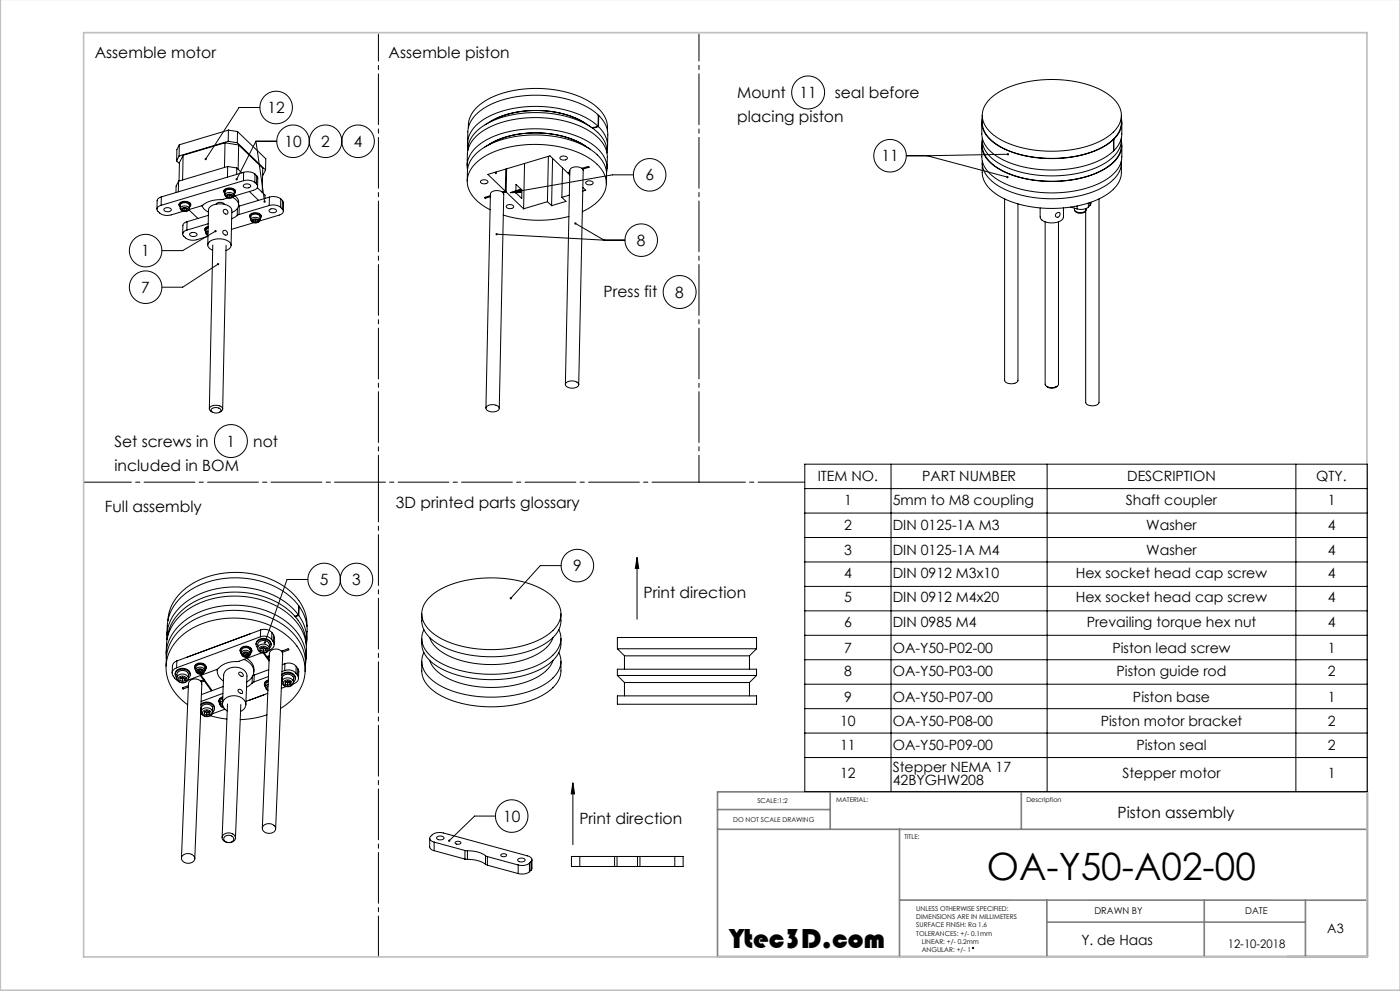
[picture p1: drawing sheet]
<svg xmlns="http://www.w3.org/2000/svg" width="420mm" height="297mm" viewBox="0 0 420 297" stroke-linecap="round" stroke-linejoin="round" font-family="sans-serif">
<g fill="none" stroke="#000" stroke-width=".3">
<path d="M68.5 39v3.3M68.5 39l2.8 .4M68.5 39l-14.7 4.4M71.3 39.4l-.1 3.4M71.3 39.4l8.4 8.2v3.3M78 32.2h-6.3l-10 15.5M140.5 38.3a8.9 8.9 0 0 1 5.2-8.1 33.6 33.6 0 0 1 31.7 .6 8.9 8.9 0 0 1 4.8 8.4M147.2 36.4a30.2 30.2 0 0 1 28.5 .6M147.2 36.4l-1.7 1M175.7 37l1.6 1.1M179.4 37.8l.1-3.3a28.3 28.3 0 0 0-19.2-6 25.8 25.8 0 0 0-17.5 5.9 7.7 7.7 0 0 0-2.5 5.1v3.4M179.4 37.8a28.3 28.3 0 0 0-19.2-5.9 25.8 25.8 0 0 0-17.5 5.8 7.2 7.2 0 0 0-2.3 6.5"/>
<path d="M179.4 37.8l-1.7 .5M179.5 37.9a7.4 7.4 0 0 1 2.6 7.2M179.5 37.9l-1.7 .6M179.6 34.6a7.9 7.9 0 0 1 2.7 5.8v3.4M179.6 34.6l-.1 3.3M179.6 34.6h-.1M294.5 36.7v3.4a8.4 8.4 0 0 0 4.9 7 35.9 35.9 0 0 0 27.3 2.2 19.4 19.4 0 0 0 7.4-4v-3.5M294.7 35.5a7.5 7.5 0 0 0 4 7.6 33.5 33.5 0 0 0 22.5 4 23.8 23.8 0 0 0 12.9-5.3M294.7 34.6v2.1a8.3 8.3 0 0 0 4.8 6.9 35.3 35.3 0 0 0 31.8 .2 8.8 8.8 0 0 0 5.1-7.1v-2.1M296.8 29.8a24.8 24.8 0 0 1 16-5.9 32 32 0 0 1 19.9 4.5 7 7 0 0 1 3.3 8.3 14.1 14.1 0 0 1-9.3 6.9 36.5 36.5 0 0 1-26.4-1.7 9.3 9.3 0 0 1-5.6-7.3 6.9 6.9 0 0 1 2.1-4.8zM336.4 35.5a6.5 6.5 0 0 1-2.2 6.2M336.5 36.7v3.4a6.9 6.9 0 0 1-2.3 5"/>
<path d="M48.4 59l-1.2 .8-.1 2.9M48.4 59l-.1 2.5M53 48.2l.8 .8M53.6 54.3l-.1 3.2M53.6 54.3l-.8 1.5v1.9M53.7 46.7l-.7 1.5M53.8 43.4l-.1 3.3M53.8 43.4l-.7 1.5-.1 3.3M54.9 46.5l-.1 7.4M54.9 46.5l-1.1 2.3-.1 5.5M67.1 57.5a1.92 1.92 0 0 1 3.1-.8l.4 .8M67.5 58.4v-.9a1.64 1.64 0 0 1 2.8 0v1"/>
<path d="M67.5 58.4a1.64 1.64 0 0 1 2.8 .1M67.5 42.8l-.2 7.4M67.5 42.8l4.1 .7M67.5 42.8l-12.6 3.7M67.5 58.4a1.49 1.49 0 0 0 1.4 1 1.49 1.49 0 0 0 1.3-.9M67.5 58a.75 .75 0 0 1-.3-.8 .75 .75 0 0 1 .8-.5 2.04 2.04 0 0 1 2.6 .8l-.3 .6M67.9 58.5a1.19 1.19 0 0 1 2 .4 1.2 1.2 0 0 1-2-.3zM68.2 58.5l.7-.1 .6 .2v.4l-.6 .1-.7-.2zM68.3 49.9l-.1 3.2M68.3 49.9l2.7 .4M68.3 49.9l-14.7 4.4M68.4 59.3l-1.5 .5a9.9 9.9 0 0 0-6.5 1.9l-3.7 1.1"/>
<path d="M68.5 42.3l2.7 .5M68.5 42.3l-14.8 4.4M68.6 58.4l.3 .1M68.9 58.5v.6M69.1 58.4l-.2 .1M69.8 59.2a2.19 2.19 0 0 1 1.7 1.7 2.19 2.19 0 0 1-1 2.3l-1 .5M70.4 58.7a2.51 2.51 0 0 1 1.2 2.7M71 50.3v2M71 50.3l1.6 1.5M71.2 42.8l8.5 8.1M71.6 43.5l-.2 7.2M71.6 43.5l7.2 6.9-.1 7.3"/>
<path d="M73 54.2a3.9 3.9 0 0 1 3.5 .5M73 54.2l-24.7 7.3M73.1 51.6a3.9 3.9 0 0 1 3.4 .6M73.1 51.6l-.1 2.6M73.1 51.6l-24.7 7.4M73.2 55.4a1.32 1.32 0 0 1 2 .4 1.32 1.32 0 0 1-2.2-.2zM74.8 57.4l2.8 2.6M76.5 54.7l.5 .5M76.5 52.2l.5 .5M76.5 52.2v2.5M76.8 42.3h6.2M76.8 42.3l-5.8 11.4"/>
<path d="M76.8 42.3l2.6 18.1M77 55.2a1.11 1.11 0 0 1 .1 1.2 1.11 1.11 0 0 1-1.1 .6l-5.8 1.8M77 52.7l.3 .6v2.6M77 52.7v2.5M77.2 56.3l2.3 2.2v1M79.7 50.9l-.9 1.6M80.8 59.1a3.9 3.9 0 0 1 3.4 .5M80.8 59.1v2.5M80.8 59.1l-9 2.7M84.2 59.6v2.5M84.2 59.6l.5 .5M140.1 49.6l.1-3.4a10 10 0 0 1 6.5-8 34.4 34.4 0 0 1 30.2 1.1 9.6 9.6 0 0 1 5.3 7.8l-.1 3.4"/>
<path d="M140.2 54.2v-2.8a9.6 9.6 0 0 1 6-7.8 33.9 33.9 0 0 1 30.9 1.2 9.2 9.2 0 0 1 4.9 7.5l-.1 2.8M140.3 50.9a8.4 8.4 0 0 1 4.7-8.4 33.6 33.6 0 0 1 25.2-2.7 17.5 17.5 0 0 1 11.2 7.6l.6 1.9v2.5M140.4 45a8.9 8.9 0 0 1 5.1-7.6 33.6 33.6 0 0 1 31.8 .7 8.9 8.9 0 0 1 4.8 7.8M144.2 54.2a1.24 1.24 0 0 1 2.1 .5 1.32 1.32 0 0 1-2.2-.3zM145.6 59.1v.3M147 43.1a30.2 30.2 0 0 1 28.5 .6M147 43.1l-1.6 1M147.1 59l-1.5 .4M147.1 58.6l-1.8 .6 .3 .2M148.8 51.5v.5l-.4-.3M151 57.8l.1 .4-1.3 64.2M151 57.5v.3"/>
<path d="M151.6 57.3l-.9 .3a2.55 2.55 0 0 0-3.6 .6l-1.3 64.1M151.7 50.7l-.1 6.6M151.8 57.5l-.8 .3M151.8 57.5l5.3 5.1M152 50.6l-.2 6.9M153.1 57.7l3.1-1 .2 1zM154.8 57.2v.3zM154.8 57.5v.2M156.6 57l-.1 2.5-1.7-1.7M156.6 57l-1.8-1.7v2.5M156.6 57l-1.8 .5M157.4 49l-.3 13.6"/>
<path d="M164.5 46.9l-.3 13.5M165.8 47.5l-.3 14.1M168.1 47.1a1.24 1.24 0 0 1 2.1 .5 1.32 1.32 0 0 1-2.2-.3zM168.6 59.2l1.2 1.1-4.3 1.3M168.7 50.3l-.1 8.9M170.5 52l.4 .4M170.5 51.7v.3M170.8 58.5l-2.2 .7M170.9 51.8l-.4 .2M170.9 51.5l-.7 .2-5.2-5-18.6 5.6 5.2 5M174.8 50.7l2-.6-.3-.2-2 .6a2.55 2.55 0 0 0-3.5 .5l-1.4 64.2M174.8 50.7l.2 .4-1.4 64.2"/>
<path d="M174.8 50.4v.3M174.8 56.2l.9 .8-.9 .3M175.5 43.7l1.6 1.1M175.8 54.5a1.24 1.24 0 0 1 2.1 .5 1.32 1.32 0 0 1-2.2-.3zM190 52.4h-6.2l-30.7 5.3M271.9 46.7h6.2M278.1 46.7l24.1 6.4M294.5 43.6v3.4a8.7 8.7 0 0 0 5.4 7.2 35.8 35.8 0 0 0 31.1 .1 9.2 9.2 0 0 0 5.5-7.3v-3.4M294.7 42.4a7.3 7.3 0 0 0 3.7 7.4 32.9 32.9 0 0 0 22.4 4.3 22.4 22.4 0 0 0 14.1-6.3 6.3 6.3 0 0 0 1.5-5.4M294.7 42a8.4 8.4 0 0 0 4.8 8.5 35.3 35.3 0 0 0 31.8 .1 8.6 8.6 0 0 0 5.1-8.6M294.7 48.8v2.9a8.3 8.3 0 0 0 4.8 6.9 35.3 35.3 0 0 0 31.8 .2 8.8 8.8 0 0 0 5.1-7.1v-2.9M294.7 41.4a8.1 8.1 0 0 0 4.8 7.5 35.3 35.3 0 0 0 31.8 .1 8.7 8.7 0 0 0 5.1-7.4v-.2"/>
<path d="M294.7 48.3a8.1 8.1 0 0 0 4.8 7.4 35.3 35.3 0 0 0 31.8 .2 8.7 8.7 0 0 0 5.1-7.4v-.2M301.4 59.6v54.4a2.46 2.46 0 0 0 4 0v-52.9M302.4 46.2l-24.3 .5M329.7 59.6v61a2.57 2.57 0 0 1-3.9 .3l-.1-57.7M333.9 41.8h.2M334.1 45.1h.1M334.1 41.7h.1M334.2 41.7v3.4M48.3 61.5a1.11 1.11 0 0 0-1.1 .6 1.11 1.11 0 0 0 .2 1.3 3.7 3.7 0 0 0 3.9 1l3.7-1.1M49.3 62.5a1.32 1.32 0 0 1 2.1 .5 1.32 1.32 0 0 1-2.2-.3zM53.7 61.5a1.92 1.92 0 0 1 3.1-.8l.4 .8M54.1 62.4a1.49 1.49 0 0 0 1.3 1 1.49 1.49 0 0 0 1.4-.9"/>
<path d="M54.1 62.1a.75 .75 0 0 1-.3-.9 .75 .75 0 0 1 .7-.5 2.04 2.04 0 0 1 2.7 .8l-.4 .6M54.3 61.1a1.76 1.76 0 0 1 2.5 .4v1a1.64 1.64 0 0 0-2.7-.1v-1.1zM54.5 62.5a1.19 1.19 0 0 1 1.9 .4 1.2 1.2 0 0 1-2-.3zM54.8 62.6l.6-.2 .7 .2v.4l-.7 .2-.6-.3zM55.2 62.4l.2 .1M55.4 62.5v.7M55.7 62.4l-.3 .1M56.1 69a1.11 1.11 0 0 0-1.1 .6 1.11 1.11 0 0 0 .1 1.2 3.7 3.7 0 0 0 4 1l3.3-1M56.1 66.4l-1.1 .9-.2 2.8M56.1 66.4v2.6M56.7 62.9l2.7 2.6M57.1 69.9a1.32 1.32 0 0 1 2 .5 1.32 1.32 0 0 1-2.2-.2z"/>
<path d="M60.6 61.6a3.1 3.1 0 0 0 1.9 2M61.8 69.9l.1 .4 .5 .3M62.3 73.4l.2-10.5a2.95 2.95 0 0 1 3.3-1.8 3.3 3.3 0 0 1 3.7 2l-.2 10.5M62.4 69.8l-.3 .4 .3 .3M62.4 69.3l-.6 .6M62.4 68.1a.81 .81 0 0 0-.8 .4 .81 .81 0 0 0 .2 1M62.5 68.3l-.7 .5v1.1M62.5 67.1l-6.4 1.9M62.5 67.8l-.1 .1a.97 .97 0 0 0-1 1M62.5 64.5l-6.4 1.9M63.8 75a1.53 1.53 0 0 1-1.5-1.5 1.53 1.53 0 0 1 1.3-1.5 4.7 4.7 0 0 1 5.7 1.2 1.71 1.71 0 0 1-1.5 1.9M63.8 73.4l-1 49.1"/>
<path d="M64.7 69.3l-9.9 5.8h-6.2M64.9 61.2a1.61 1.61 0 0 1 2.4 0M65.4 79.2l-10.6 6.9h-6.2M67 69.2a.78 .78 0 0 1 1.1 .2 .78 .78 0 0 1-.2 1.1 .9 .9 0 0 1-.9-1.3zM67.2 62.8a.83 .83 0 0 1 1 .3 .83 .83 0 0 1-.1 1.1 .88 .88 0 0 1-.9-.4 .88 .88 0 0 1 0-1zM67.8 73.5l-1 49.1M71.2 64.6l-1.7 1M71.2 62.5v2.1M71.7 64.3l-.5 .3M71.8 61.8l-.3 .1M71.8 61.8l-.1 2.5M74.9 64.9a1.53 1.53 0 0 1 2.1-1.1 1.21 1.21 0 0 1 1.4 1.2"/>
<path d="M75.2 65.9v-1a1.64 1.64 0 0 1 2.8 0v1M75.2 65.9a1.64 1.64 0 0 1 2.8 0M75.2 65.9a1.49 1.49 0 0 0 1.4 .9 1.49 1.49 0 0 0 1.4-.9M75.2 65.5a.78 .78 0 0 1-.2-1 .78 .78 0 0 1 .8-.4 1.86 1.86 0 0 1 2.6 .9l-.4 .5M75.7 65.9a1.19 1.19 0 0 1 1.9 .4 1.2 1.2 0 0 1-2-.3zM76 66l.6-.2 .6 .2v.4l-.6 .2-.6-.2zM76.1 66.7l-6.7 2M76.4 65.9h.2M76.6 65.9v.7M76.9 65.9h-.3M80.8 61.6a3.9 3.9 0 0 1 3.4 .5M80.8 61.6l-9.1 2.7"/>
<path d="M80.9 62.8a1.32 1.32 0 0 1 2 .5 1.32 1.32 0 0 1-2.2-.3zM84.2 62.1l.5 .5M84.7 62.6a1.11 1.11 0 0 1 .1 1.3 1.11 1.11 0 0 1-1 .6l-5.9 1.7M84.7 60.1l.4 .6-.1 2.6M84.7 60.1v2.5M147 62.9a10.8 10.8 0 0 1-6.8-8.2 8.8 8.8 0 0 1 5.1-7.8 33.6 33.6 0 0 1 31.8 .7 8.6 8.6 0 0 1 4.7 8.6 11.2 11.2 0 0 1-7.1 7.2M149 70.2l32.2 1.8M151 64.5a36.8 36.8 0 0 0 19.7 .4M152 61.7a1.24 1.24 0 0 1 2.1 .4 1.32 1.32 0 0 1-2.2-.3zM164.2 60.4l-7.1 2.2M164.2 60.4l1.3 1.2M172.6 67l8.6 5"/>
<path d="M181.2 72h6.3M312 62.3v2.7a3.4 3.4 0 0 0 4 1.8 2.88 2.88 0 0 0 3-1.8v-2.7M313.5 66.5v48.6a2.57 2.57 0 0 0 3.9 .4l.1-49M316.8 64a.66 .66 0 0 1 1.1-.2 .66 .66 0 0 1-.1 1 .62 .62 0 0 1-1 .2 .62 .62 0 0 1 0-1zM321.2 62.1l1.9 .5M322.3 62.4v.4M322.3 62.8a1.92 1.92 0 0 0 1.8 1.1 1.92 1.92 0 0 0 1.7-1.1M323.1 61.7v.9M325.8 62.5a1.43 1.43 0 0 1-1.9 1.2 1.35 1.35 0 0 1-1.6-.9M326.5 62.1a3.8 3.8 0 0 1-3.4 .5M326.5 60.9v1.2M327 61.6l-.5 .5"/>
<path d="M327 60.7v.9M327.3 60.6l-.3 1M169.8 114.7a2.54 2.54 0 0 1 3.8 .6 2.48 2.48 0 0 1-3.9 .2zM313.9 115.8a2.49 2.49 0 0 0 3.2 0M63.4 122.6a1.89 1.89 0 0 1 2.9 .4 1.79 1.79 0 0 1-3-.1zM63.6 123.5a.99 .99 0 0 1-.8-1.2 .99 .99 0 0 1 1.2-.8 2.13 2.13 0 0 1 2.8 1.1l-.9 .9M146.1 121.7a2.69 2.69 0 0 1 3.7 .6 2.26 2.26 0 0 1-3.5 .8l-.5-.8zM241.4 139.1h168.8v98.1h-168.8zM267.3 139.1v98.1M314.1 139.1v98.1M388.8 139.1v98.1M241.4 153.8h168.8"/>
<path d="M241.4 146.4h168.8M92.4 173.7h-6.3l-6.7 18.9M128.8 179.1a26.2 26.2 0 0 1 17.3-5.9 29.8 29.8 0 0 1 19 5.1 6.5 6.5 0 0 1 1.4 10 23.3 23.3 0 0 1-15.2 6.2 32.3 32.3 0 0 1-21-4.4 7 7 0 0 1-3.3-8.5zM168.3 169.5h-6.2l-8.9 9.8M191.1 167.1v18.5M191.1 167.1l.5 3.3h-1zM241.4 161.1h168.8M241.4 168.4h168.8M241.4 175.7h168.8M49.8 199.6a14.4 14.4 0 0 1 9.1-14.2 26.6 26.6 0 0 1 28.3 3.7 13.5 13.5 0 0 1 4.3 12.2M49.8 195.8l.2-2.7a14.3 14.3 0 0 1 9-12 26.7 26.7 0 0 1 28.5 3.7 13.1 13.1 0 0 1 4.4 10l-.1 2.7M49.9 197.5a13.6 13.6 0 0 1 8-13.1 26.7 26.7 0 0 1 29.5 3.2 12.7 12.7 0 0 1 4.2 11.6"/>
<path d="M50.2 191.4a14.5 14.5 0 0 1 8.9-11.5 26.6 26.6 0 0 1 28.3 3.7 13.1 13.1 0 0 1 4.5 9.5M50.4 186a14.2 14.2 0 0 1 8.9-12 26.6 26.6 0 0 1 28.4 3.7 13 13 0 0 1 4.4 9.9M53.1 198.1l-.7 .4-.6 .8-.2 2.4M53.1 198.1l-.1 2M72 195a1.78 1.78 0 0 1 1.8-1.4 1.78 1.78 0 0 1 1.7 1.6M72.4 195.8v-.8a1.44 1.44 0 0 1 1.4-.9 1.44 1.44 0 0 1 1.4 1.1l-.1 .7M72.4 195.8a1.44 1.44 0 0 1 1.4-.9 1.44 1.44 0 0 1 1.3 1.1M72.4 195.8v.1M72.4 195.8a1.3 1.3 0 0 1 0-1.6 1.3 1.3 0 0 1 1.5-.4 1.28 1.28 0 0 1 1.4 .6 1.28 1.28 0 0 1-.2 1.5M72.4 195.9a1.41 1.41 0 0 0 1.3 1.1 1.41 1.41 0 0 0 1.4-1M73 195.6a.96 .96 0 0 1 1.2-.2 .96 .96 0 0 1 .4 1.2 .94 .94 0 0 1-1.3 .3 .94 .94 0 0 1-.3-1.3zM73.1 195.8l.6 .3"/>
<path d="M73.1 195.8l.7-.2 .6 .3M73.1 195.8v.6l.6 .2M73.2 197.6a3.6 3.6 0 0 1 2.8 2.7 3.6 3.6 0 0 1-1.3 3.6l-.7 .5M73.7 196.1v.5M74 197.3a3.8 3.8 0 0 1 2.1 4.1M74.4 195.9v.5l-.7 .2M74.4 195.9l-.7 .2M74.4 195.9h.1M76.8 193.1a2.37 2.37 0 0 1 2-1.8 2.37 2.37 0 0 1 2.4 1.2l.1 .8M77.3 192.2a2.44 2.44 0 0 1 4 1.2l-.4 .8a1.91 1.91 0 0 1-1.9 1.5 1.91 1.91 0 0 1-1.8-1.6l-.4-1.1zM77.7 192.5a1.92 1.92 0 0 1 3.1 .8v1.1a1.83 1.83 0 0 0-1.7-1.4 1.83 1.83 0 0 0-1.8 1.2 1.91 1.91 0 0 1 .4-1.7zM77.9 194.1a1.37 1.37 0 0 1 1.4-.4 1.37 1.37 0 0 1 1 1.1 1.33 1.33 0 0 1-1.5 .8 1.33 1.33 0 0 1-1-1.3z"/>
<path d="M78.1 190.8a3.1 3.1 0 0 1 3.4 .9M78.1 190.8l-25.1 9.3M78.2 188.8a3.1 3.1 0 0 1 3.4 .8M78.2 188.8l-.1 2M78.2 188.8l-25.1 9.3M78.3 194.3l.7-.3 .8 .3v.7l-.8 .2-.7-.3zM78.3 194.2l.7 .4M78.6 195.6l-7.1 2.6a8.2 8.2 0 0 0-6.5 2.5l-8.6 3.1M79 195.7l1.7 2.4M79 194.6v.6M79.3 195.7l.7 1.1 .8-.3M79.7 194.3l-.7 .3"/>
<path d="M80.3 197.1l.4 .6M80.3 196.7v.4M80.8 196.9l-.5 .2M81.5 191.7l.5 .6M81.6 189.6l.4 .7M81.6 189.6l-.1 2.1M82 192.3a1.68 1.68 0 0 1-1.4 2.6M82 190.3l.3 .9v2M82 190.3v2M84.7 195.5l2-.8-.3-.3-2 .8a2.2 2.2 0 0 0-3.6 .7l-2.1 52.3M84.7 195.5l.1 .6-2.1 52.3M84.7 195.1v.4"/>
<path d="M85.5 198.9a3.1 3.1 0 0 1 3.4 .8M85.5 198.9l-.1 2.1M85.5 198.9l-.8 .3M88.9 199.7l-.1 2.1M88.9 199.7l.4 .7M89.5 184.3l.1-2.7a24.2 24.2 0 0 0-21.5-8.3 20.5 20.5 0 0 0-16.4 9.1l-1.3 3.4-.3 4.6M89.5 184.3a24.2 24.2 0 0 0-21.5-8.3 20.5 20.5 0 0 0-16.4 9.1 11.5 11.5 0 0 0-1.5 6.6M89.5 184.3l-1 .4M89.6 184.5a12 12 0 0 1 2.3 8.9M89.6 184.5l-1 .3M89.7 181.7a12.3 12.3 0 0 1 2.4 7.6l-.1 2.8M89.7 181.7l-.1 2.8"/>
<path d="M89.7 181.7l-.1 .1M92.1 187.6v.1M126.5 183.9v2.2a9 9 0 0 0 5.7 7.3 35.5 35.5 0 0 0 31.2-.4 8.6 8.6 0 0 0 4.9-6.9v-2.2M126.5 191.3v1.6a9 9 0 0 0 5.7 7.4 35.5 35.5 0 0 0 31.2-.4l2.5-1.9M126.5 198.2v2.9a9 9 0 0 0 5.7 7.3 35.5 35.5 0 0 0 31.2-.4 8.6 8.6 0 0 0 4.9-6.9v-2.9M127.2 188.7a6.7 6.7 0 0 0 2.7 8.5 30.7 30.7 0 0 0 19.9 4.8 25.3 25.3 0 0 0 16.4-6 6.2 6.2 0 0 0 1.4-7.3M127.2 195.6a6.7 6.7 0 0 0 2.7 8.4 30.7 30.7 0 0 0 19.9 4.9 25.3 25.3 0 0 0 16.4-6 6.2 6.2 0 0 0 1.4-7.3M128.9 191.1a12.1 12.1 0 0 0 8.2 6.5 32.4 32.4 0 0 0 24.5-1.8l2.7-2.1 1-1.4 .6-1.2M128.9 197.9a12.1 12.1 0 0 0 8.2 6.5 32.4 32.4 0 0 0 24.5-1.7l2.7-2.2 1-1.3 .6-1.3M168.3 191.3l-.1 2.2-.3 1.6-.8 1.4-1.2 1.5M185.2 194.4h41.8M185.2 194.4v-3.3h41.8v3.3"/>
<path d="M185.2 194.4l2.1 2.2M187.3 196.6h37.5M187.3 196.6v4M224.8 196.6v4M227 194.4l-2.2 2.2M241.4 183.1h168.8M241.4 190.4h168.8M241.4 197.7h168.8M52.6 202.1a2.37 2.37 0 0 1 1.9-1.8 2.37 2.37 0 0 1 2.5 1.2l.1 .8M53 200.1a1.71 1.71 0 0 0-1.3 1.4 1.71 1.71 0 0 0 .7 1.7l.8 .7M53 203.2a1.91 1.91 0 0 1 .4-1.8 1.92 1.92 0 0 1 3.2 .9l-.1 1M53 203.2a1.85 1.85 0 0 1 1.8-1.2 1.85 1.85 0 0 1 1.7 1.3"/>
<path d="M53 203.2a1.55 1.55 0 0 1-.2-1.8 1.55 1.55 0 0 1 1.6-.8 1.89 1.89 0 0 1 2 .4 1.89 1.89 0 0 1 .5 1.9l-.4 .4M53 203.2a1.78 1.78 0 0 0 1.7 1.5 1.78 1.78 0 0 0 1.8-1.4M53.6 203a1.37 1.37 0 0 1 1.5-.4 1.37 1.37 0 0 1 .9 1.2 1.33 1.33 0 0 1-1.4 .7 1.33 1.33 0 0 1-1.1-1.3zM54 203.2l.8-.3 .7 .4v.6l-.8 .3-.7-.3zM54.1 203.2l.7 .3M54.8 203.5l-.1 .7M54.9 206.1v.4M55.5 203.3l-.7 .2M56.3 211.2a13 13 0 0 1-5.8-15.1 18.6 18.6 0 0 1 14.9-10.5 25.7 25.7 0 0 1 22.4 6.5 12.2 12.2 0 0 1-1.6 18.8l-2 1.4M56.5 205.9l-1.6 .6M56.5 203.3h.1M56.5 205.5l-1.8 .7 .2 .3"/>
<path d="M58.4 200.1a1.78 1.78 0 0 1 1.8-1.4 1.78 1.78 0 0 1 1.7 1.5M58.7 200.9a1.41 1.41 0 0 0 1.3 1.1 1.41 1.41 0 0 0 1.4-1M58.7 200.9v-.8a1.44 1.44 0 0 1 1.4-1 1.44 1.44 0 0 1 1.4 1.1v.8M58.7 200.9a1.3 1.3 0 0 1 0-1.6 1.3 1.3 0 0 1 1.5-.4 1.28 1.28 0 0 1 1.4 .6 1.28 1.28 0 0 1-.1 1.5M58.7 200.9a1.44 1.44 0 0 1 1.4-1 1.44 1.44 0 0 1 1.4 1.1M59.3 200.7a.96 .96 0 0 1 1.2-.2 .96 .96 0 0 1 .4 1.1 .94 .94 0 0 1-1.3 .3 .94 .94 0 0 1-.3-1.2zM59.5 200.9l.6 .3M60.1 201.2l-.1 .5M60.1 202.5l1 1.3M60.2 213.8l.3 .2M60.2 213.2l.1 .1M60.3 211.3a2.51 2.51 0 0 1 4 1l-.5 1.1"/>
<path d="M60.3 211a2.37 2.37 0 0 1 2.5-.6 2.37 2.37 0 0 1 1.5 2M60.3 213.3a1.91 1.91 0 0 1 .4-1.8 1.92 1.92 0 0 1 3.1 .9v1.1M60.3 213.3a1.85 1.85 0 0 1 1.8-1.2 1.85 1.85 0 0 1 1.7 1.3M60.3 213.3a1.78 1.78 0 0 0 1.7 1.5 1.78 1.78 0 0 0 1.8-1.4M60.3 202.4l3.3 4.6M60.4 204.5l.1 .5-2.1 52.4M60.4 204v.5M60.7 201v.5l-.7 .2M60.7 201l-.6 .2M60.7 200.9v.1M60.7 200.9l-.6-.2-.6 .2-.1 .5 .6 .3M60.9 213.2a1.37 1.37 0 0 1 1.5-.4 1.37 1.37 0 0 1 .9 1.1 1.33 1.33 0 0 1-1.5 .7 1.33 1.33 0 0 1-1-1.2z"/>
<path d="M61.1 203.8l-.9 .3a2.2 2.2 0 0 0-3.7 .8l-2.1 52.3M61.1 203.4v.4M61.3 204.1l-.9 .4M61.3 204.1l2.1 3M61.3 203.8v.3M61.4 213.3l.6 .3M62 213.6v.7M62.7 213.4l-.7 .2M62.8 213.4v.6l-.8 .3M62.8 213.4l-.7-.3-.8 .2v.7l.7 .3M63.1 214.5l5 1M63.8 213.4v.1"/>
<path d="M65.2 200.9v-.3a3.6 3.6 0 0 0 1.8 3.5M66 211a1.19 1.19 0 0 0 1.2 1.1M66.7 211h.1M66.7 211l.1 .6M66.8 211h-.1M66.8 210.9l.3-8.5a3.6 3.6 0 0 1 5.3-2 2.51 2.51 0 0 1 1.7 2.2l-.4 8.6M66.8 210.7a.69 .69 0 0 0-.5 .7 .69 .69 0 0 0 .7 .6M66.8 210.1l-.6 .4-.2 .5M66.8 209.3l-.7 .6-.1 1.1M66.8 209a1.16 1.16 0 0 0-1 .8 1.16 1.16 0 0 0 .2 1.2M66.8 208.9a1.32 1.32 0 0 0-1.2 1.3M66.9 207.8l-6.6 2.4"/>
<path d="M67 205.8l-6.6 2.4M67.5 212.5l-3.8 1.5M68.2 213.1a2.26 2.26 0 0 1-1.4-2.4 2.26 2.26 0 0 1 1.9-2 3.7 3.7 0 0 1 5 2.4 2.43 2.43 0 0 1-1.5 2.1M68.3 211l-1.7 40M71.5 206.7a.87 .87 0 0 1 1 .2 .87 .87 0 0 1 .2 .9 1.05 1.05 0 0 1-1.2-1.1zM71.7 201.6a.87 .87 0 0 1 1 .1 .87 .87 0 0 1 .2 1 1.05 1.05 0 0 1-1.2-1.1zM72.2 211.1l-1.6 40.1M75.6 204.7l-1.6 1.3M75.7 202.8l-.1 1.9M76.2 204.4l-.6 .3M76.3 202.3l-.5 .3M76.3 202.3l-.1 2.1"/>
<path d="M79.1 208.3l-4.4 1.6M79.7 205.9v.1M79.7 206l.2 .6 .5 .3M80.1 214.2a26.9 26.9 0 0 1-8 1.5M80.3 207.8l-6.5 2.4M80.4 205.6l-.4 .7 .4 .5M80.4 205.1l-.5 .3-.2 .5M80.5 204.3l-.7 .6-.1 1M80.5 204a1.15 1.15 0 0 0-1.1 .7 1.15 1.15 0 0 0 .3 1.2M80.5 203.8a1.31 1.31 0 0 0-1.2 1.3M80.5 202.8l-4.3 1.6M80.6 200.7l-4.3 1.6"/>
<path d="M84.5 204.2l.1 .1M84.6 202.3a2.51 2.51 0 0 1 4 1l-.1 .6-.4 .6M84.6 202.1a2.37 2.37 0 0 1 2.4-.6 2.37 2.37 0 0 1 1.6 1.9M84.6 204.4a1.91 1.91 0 0 1 .3-1.8 1.92 1.92 0 0 1 3.2 .8v1.1M84.6 204.3a1.85 1.85 0 0 1 1.8-1.2 1.85 1.85 0 0 1 1.7 1.4M84.6 204.3a1.78 1.78 0 0 0 1.7 1.5 1.78 1.78 0 0 0 1.8-1.3M85.2 204.2a1.37 1.37 0 0 1 1.4-.4 1.37 1.37 0 0 1 1 1.1 1.33 1.33 0 0 1-1.5 .8 1.33 1.33 0 0 1-1-1.3zM85.4 201a3.1 3.1 0 0 1 3.4 .8M85.4 201l-.8 .3M85.6 204.4l.7-.3 .8 .3-.1 .7-.7 .3-.8-.4zM85.6 204.4l.7 .3M85.8 205.8l-1.4 .5"/>
<path d="M86.3 204.7v.7M87 204.4l-.7 .3M88.8 201.8l.4 .6M89.2 202.4a1.68 1.68 0 0 1-1.3 2.6M89.3 200.4l.3 .9-.1 2M89.3 200.4l-.1 2M185.2 208.6h41.8v2.5h-41.8zM185.2 202.4h41.8M185.2 202.4v-1.8h41.8v1.8M185.2 202.4l2.1 2.2M187.3 204.6h37.5M187.3 204.6v4"/>
<path d="M224.8 204.6v4M227 202.4l-2.2 2.2M241.4 205.1h168.8M241.4 212.4h168.8M241.4 219.7h168.8M171.9 234.6l.5 3.3h-1zM171.9 234.6v18.6M241.4 227h168.8M54.8 256.4a2.13 2.13 0 0 1 3.6 1.1 2.13 2.13 0 0 1-2.1 1.2 2.13 2.13 0 0 1-1.9-1.5zM67.1 250.1a2.06 2.06 0 0 1 2.2-.4 2.06 2.06 0 0 1 1.3 1.7 2.11 2.11 0 0 1-2.2 1.1 2.11 2.11 0 0 1-1.7-1.6zM67.4 250.7a1.56 1.56 0 0 1 1.6-.3 1.56 1.56 0 0 1 1.1 1.3 1.56 1.56 0 0 1-1.7 .8 1.56 1.56 0 0 1-1.2-1.3zM79.2 247.3a2.19 2.19 0 0 1 3.5 1.1 2.07 2.07 0 0 1-2.1 1.4 2.07 2.07 0 0 1-1.9-1.7z"/>
<path d="M128.9 251.2l.1 2.9 .4 .5 .8 .4M130.2 252.4a1.09 1.09 0 0 1-1.1-.5 1.09 1.09 0 0 1 .1-1.3l.5-.4a3.9 3.9 0 0 1 3.3-.6l25.3 6.9a1.09 1.09 0 0 1 1.1 .5 1.09 1.09 0 0 1-.1 1.2M130.2 252.4l9.3 2.5M130.2 255l9.3 2.5M130.2 252.4v2.6M131.1 250.9a1.31 1.31 0 0 1 2.1 .4 1.36 1.36 0 0 1-2.2-.3zM136.6 252.4a.95 .95 0 0 1 1.6 .3 .95 .95 0 0 1-1.6-.3zM139.5 254.9l.7 .1M139.5 257.5l.7 .1M139.5 254.9v2.6M140.2 255a9 9 0 0 1 5.5 1.5M140.2 257.6a9 9 0 0 1 5.5 1.4"/>
<path d="M140.2 255v2.6M145.7 256.5l.5 .2M145.7 259l.5 .3M145.7 256.5v2.5M146.2 256.7l9.3 2.5M146.2 256.7v2.6M146.2 259.3l9.3 2.5M148.6 244.6h-6.2l-7.6 7.4M150.3 256.1a.95 .95 0 0 1 1.6 .4 .95 .95 0 0 1-1.6-.4zM155.4 257.5a1.31 1.31 0 0 1 2.1 .4 1.36 1.36 0 0 1-2.2-.3zM155.5 259.2v2.6M158.8 258.7a3.9 3.9 0 0 1-3.3 .5"/>
<path d="M158.8 258.7v2.6M159.3 258.2l-.5 .5M159.3 258.2v2.6M159.6 257.6v2.6l-.3 .6M173.9 256.7h-2.5v3h2.5M173.9 259.7h10.5M173.9 256.7h10.5M173.9 256.7v3M184.4 259.7h.7M184.4 256.7h.7M184.4 256.7v3M185.1 259.7h6.2"/>
<path d="M185.1 256.7h6.2M185.1 256.7v3M191.3 259.7h.7M191.3 256.7h.7M191.3 256.7v3M192 256.7v3M192 259.7h10.4M192 256.7h10.4M202.4 256.7h2.5v3h-2.5M202.4 256.7v3M158.8 261.3a3.9 3.9 0 0 1-3.3 .5M159.3 260.8l-.5 .5"/>
<circle cx="82.8" cy="32.2" r="4.9"/>
<circle cx="242.4" cy="27.7" r="4.9"/>
<circle cx="87.9" cy="42.3" r="4.9"/>
<circle cx="97.7" cy="42.3" r="4.9"/>
<circle cx="107.4" cy="42.3" r="4.9"/>
<circle cx="194.9" cy="52.4" r="4.9"/>
<circle cx="267" cy="46.7" r="4.9"/>
<circle cx="43.7" cy="75.1" r="4.9"/>
<circle cx="192.4" cy="72" r="4.9"/>
<circle cx="43.7" cy="86.1" r="4.9"/>
<circle cx="203.9" cy="87.5" r="4.9"/>
<circle cx="69.3" cy="132.2" r="4.9"/>
<circle cx="97.2" cy="173.7" r="4.9"/>
<circle cx="106.9" cy="173.7" r="4.9"/>
<circle cx="173.2" cy="169.5" r="4.9"/>
<circle cx="153.5" cy="244.6" r="4.9"/>
<circle cx="291.9" cy="284.1" r=".19"/>
</g>
<path d="M249.1 237.3v11.2M306.4 237.3v11.2M215.2 242.6h33.9M215.3 248.5h194.9M269.9 248.5v38.3M269.9 269.8h140.3M314.1 276.4h77.5M314.1 269.8v17M361.3 269.8v16.9M391.6 269.8v16.9M215.2 286.7h195v-49.4h-194.9v49.5" fill="none" stroke="#808080" stroke-width=".5"/>
<path d="M.1 -.1v296.9h419.9M25.1 9.8h385v277h-385z" fill="none" stroke="#c0c0c0" stroke-width=".5"/>
<path d="M25.3 144.5h184.4" fill="none" stroke="#000" stroke-width=".3" stroke-dasharray="15.2 1.3 1.3 1.3" stroke-dashoffset="1.2"/>
<path d="M113.5 144.5v-134.3M209.7 144.5v-134.3" fill="none" stroke="#000" stroke-width=".3" stroke-dasharray="15.2 1.3 1.3 1.3" stroke-dashoffset="7.2"/>
<path d="M113.5 144.5v142" fill="none" stroke="#000" stroke-width=".3" stroke-dasharray="15.2 1.3 1.3 1.3" stroke-dashoffset="3.3"/>
<path d="M209.7 144.5h31.6" fill="none" stroke="#000" stroke-width=".3" stroke-dasharray="15.2 1.3 1.3 1.3" stroke-dashoffset="1.3"/>
<path d="M302.2 46a.34 .34 0 0 0 0 .5 .34 .34 0 0 0 .5-.3h-.3h.3l-.2-.3zM302 52.8v.5l.4 .1 .2-.2-.4-.1 .4 .1-.1-.3zM79.2 192.4l-.1 .3 .2 .2 .1-.3-.1 .3a.34 .34 0 0 0 .5-.4 .34 .34 0 0 0-.6-.1zM61.5 47.4v.6l.2-.3-.2 .3a.34 .34 0 0 0 .5-.1 .34 .34 0 0 0-.1-.5 .34 .34 0 0 0-.4 0zM70.8 53.5l-.1 .3 .1 .2 .2-.3-.2 .3a.34 .34 0 0 0 .5-.3 .34 .34 0 0 0-.5-.2zM79.1 60.2v.4l.3 .2v-.4v.4l.2-.2v-.4zM64.4 69a.34 .34 0 0 0 0 .5 .34 .34 0 0 0 .5 .1 .34 .34 0 0 0 .1-.5l-.3 .2 .3-.2zM65.2 78.9a.34 .34 0 0 0 0 .5 .34 .34 0 0 0 .4 0 .34 .34 0 0 0 .1-.4l-.3 .2 .3-.2zM172.4 66.7l.2 .3-.3-.2a.34 .34 0 0 0 .3 .5 .34 .34 0 0 0 .3-.4 .34 .34 0 0 0-.5-.2zM148.8 69.9l-.2 .3h.4h-.4a.34 .34 0 0 0 .5 .3 .34 .34 0 0 0 .2-.5 .34 .34 0 0 0-.5-.1zM153.1 57.7l3.1-1 .2 1zM153 179.1v.5l.2-.3-.2 .3a.34 .34 0 0 0 .5-.1 .34 .34 0 0 0 0-.5 .34 .34 0 0 0-.5 .1zM134.5 251.7v.5l.3-.2-.3 .2a.34 .34 0 0 0 .5 0 .34 .34 0 0 0 0-.5 .34 .34 0 0 0-.5 0zM191.1 167.1l.5 3.3h-1zM171.9 234.6l.5 3.3h-1z" fill="#000"/>
<text font-size="11.3" x="296" y="263.6">OA-Y50-A02-00</text>
<text font-size="8.5" x="218.9" y="284">Ytec3D.com</text>
<g font-size="4.7">
<text x="28.4" y="17.4">Assemble motor</text>
<text x="116.6" y="17.4">Assemble piston</text>
<text x="221.2" y="29.3">Mount</text>
<text x="239.8" y="29.4">11</text>
<text x="250.4" y="29.3">seal before</text>
<text x="80.3" y="33.9">12</text>
<text x="221.2" y="36.6">placing piston</text>
<text x="85.3" y="44">10</text>
<text x="96.4" y="44">2</text>
<text x="106.1" y="44">4</text>
<text x="264.4" y="48.3">11</text>
<text x="193.6" y="54.1">6</text>
<text x="42.4" y="76.8">1</text>
<text x="191.1" y="73.6">8</text>
<text x="42.4" y="87.7">7</text>
<text x="181.1" y="89.2">Press fit</text>
<text x="202.6" y="89.2">8</text>
<text x="34.3" y="133.8">Set screws in</text>
<text x="68" y="133.9">1</text>
<text x="76" y="133.8">not</text>
<text x="34.3" y="141.1">included in BOM</text>
<text x="31.5" y="153.5">Full assembly</text>
<text x="118.8" y="152.2">3D printed parts glossary</text>
<text x="171.9" y="171.2">9</text>
<text x="96" y="175.3">5</text>
<text x="105.6" y="175.3">3</text>
<text x="193.1" y="179.3">Print direction</text>
<text x="335.3" y="245">Piston assembly</text>
<text x="150.9" y="246.2">10</text>
<text x="173.8" y="246.9">Print direction</text>
</g>
<g font-size="4.2">
<text x="245.3" y="144.3">ITEM NO.</text>
<text x="276.6" y="144.3">PART NUMBER</text>
<text x="338.2" y="144.3">DESCRIPTION</text>
<text x="394.9" y="144.3">QTY.</text>
<text x="253.2" y="151.2">1</text>
<text x="267.8" y="151.2">5mm to M8 coupling</text>
<text x="337.8" y="151.2">Shaft coupler</text>
<text x="398.3" y="151.2">1</text>
<text x="253.2" y="159">2</text>
<text x="267.8" y="159">DIN 0125-1A M3</text>
<text x="343.9" y="159">Washer</text>
<text x="398.3" y="159">4</text>
<text x="253.2" y="166.3">3</text>
<text x="267.8" y="166.3">DIN 0125-1A M4</text>
<text x="343.9" y="166.3">Washer</text>
<text x="398.3" y="166.3">4</text>
<text x="253.2" y="173.2">4</text>
<text x="267.8" y="173.2">DIN 0912 M3x10</text>
<text x="322.8" y="173.2">Hex socket head cap screw</text>
<text x="398.3" y="173.2">4</text>
<text x="253.2" y="180.5">5</text>
<text x="267.8" y="180.5">DIN 0912 M4x20</text>
<text x="322.8" y="180.5">Hex socket head cap screw</text>
<text x="398.3" y="180.5">4</text>
<text x="253.2" y="187.9">6</text>
<text x="267.8" y="187.9">DIN 0985 M4</text>
<text x="326" y="187.9">Prevailing torque hex nut</text>
<text x="398.3" y="187.9">4</text>
<text x="253.2" y="195.6">7</text>
<text x="267.8" y="195.6">OA-Y50-P02-00</text>
<text x="333.7" y="195.6">Piston lead screw</text>
<text x="398.3" y="195.6">1</text>
<text x="253.2" y="202.5">8</text>
<text x="267.8" y="202.5">OA-Y50-P03-00</text>
<text x="335" y="202.5">Piston guide rod</text>
<text x="398.3" y="202.5">2</text>
<text x="253.2" y="210.3">9</text>
<text x="267.8" y="210.3">OA-Y50-P07-00</text>
<text x="339.9" y="210.3">Piston base</text>
<text x="398.3" y="210.3">1</text>
<text x="252" y="217.6">10</text>
<text x="267.8" y="217.6">OA-Y50-P08-00</text>
<text x="330.2" y="217.6">Piston motor bracket</text>
<text x="398.3" y="217.6">2</text>
<text x="252" y="224.9">11</text>
<text x="267.8" y="224.9">OA-Y50-P09-00</text>
<text x="340.9" y="224.9">Piston seal</text>
<text x="398.3" y="224.9">2</text>
<text x="252" y="233.3">12</text>
<text x="267.8" y="231.2">Stepper NEMA 17</text>
<text x="336.7" y="233.3">Stepper motor</text>
<text x="398.3" y="233.3">1</text>
<text x="267.8" y="235.3">42BYGHW208</text>
<text x="324.4" y="283.1">Y. de Haas</text>
</g>
<text font-size="3.9" x="398.2" y="279.5">A3</text>
<text font-size="3.5" x="368.3" y="284">12-10-2018</text>
<g font-size="2.8">
<text x="328.3" y="273.9">DRAWN BY</text>
<text x="373.6" y="273.9">DATE</text>
</g>
<g font-size="2">
<text x="227.2" y="240.7">SCALE:1:2</text>
<text x="250.8" y="240.2">MATERIAL:</text>
<text x="307.9" y="240.2">Description</text>
<text x="220" y="246.3">DO NOT SCALE DRAWING</text>
<text x="271.3" y="251.5">TITLE:</text>
<text x="274.9" y="272.9">UNLESS OTHERWISE SPECIFIED:</text>
<text x="274.9" y="275.4">DIMENSIONS ARE IN MILLIMETERS</text>
<text x="274.9" y="277.9">SURFACE FINISH: Ra 1.6</text>
<text x="274.9" y="280.4">TOLERANCES: +/- 0.1mm</text>
<text x="276.5" y="285.4">ANGULAR: +/- 1</text>
<text x="276.5" y="282.9">LINEAR: +/- 0.2mm</text>
</g>
</svg>
